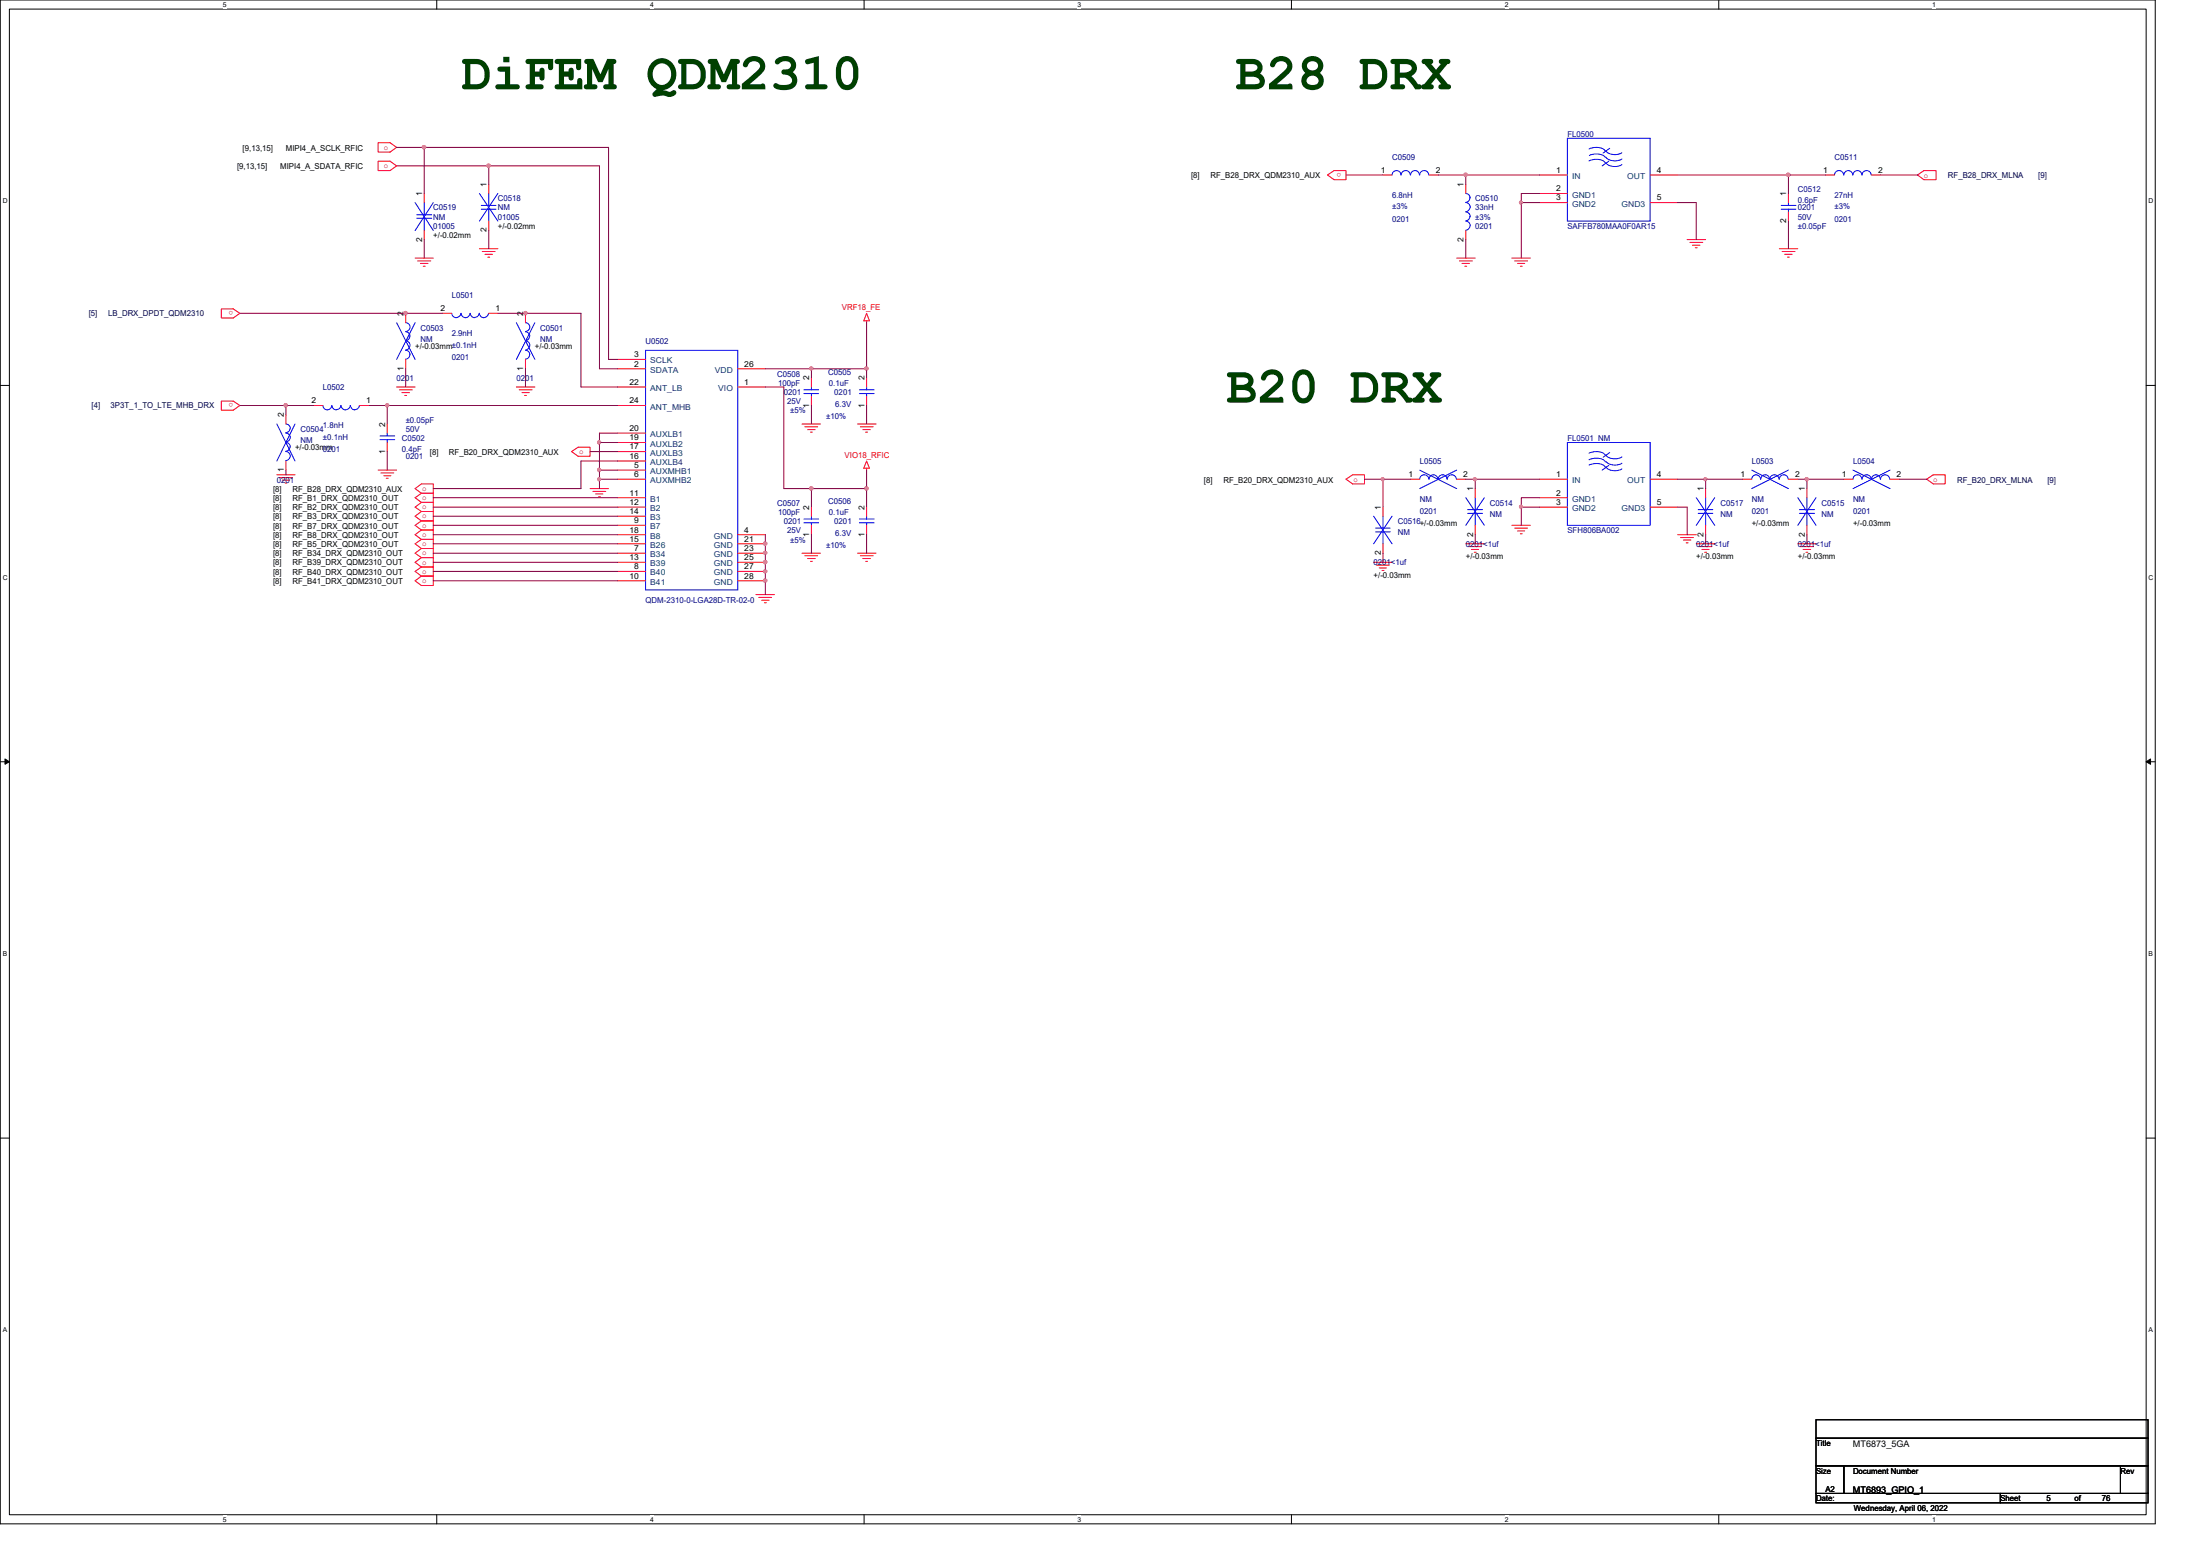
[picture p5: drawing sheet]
<svg xmlns="http://www.w3.org/2000/svg" width="297mm" height="210mm" viewBox="0 0 297 210" stroke-linecap="round" stroke-linejoin="round" font-family="sans-serif">
<path d="M0 0h291v205.7h-291zM1.3 1.2h288.5v203.3h-288.5z" fill="none" stroke="#000" stroke-width=".14"/>
<g fill="#fff">
<path d="M30.1 .1h.5v1h-.5z"/>
<path d="M30.1 204.6h.5v1h-.5z"/>
</g>
<path d="M59 0v1.2M59 204.5v1.2" fill="none" stroke="#000" stroke-width=".14"/>
<g fill="#fff">
<path d="M87.8 .1h.5v1h-.5z"/>
<path d="M87.8 204.6h.5v1h-.5z"/>
</g>
<path d="M116.7 0v1.2M116.7 204.5v1.2" fill="none" stroke="#000" stroke-width=".14"/>
<g fill="#fff">
<path d="M145.5 .1h.5v1h-.5z"/>
<path d="M145.5 204.6h.5v1h-.5z"/>
</g>
<path d="M174.4 0v1.2M174.4 204.5v1.2" fill="none" stroke="#000" stroke-width=".14"/>
<g fill="#fff">
<path d="M203.2 .1h.5v1h-.5z"/>
<path d="M203.2 204.6h.5v1h-.5z"/>
</g>
<path d="M232.1 0v1.2M232.1 204.5v1.2" fill="none" stroke="#000" stroke-width=".14"/>
<g fill="#fff">
<path d="M260.9 .1h.5v1h-.5z"/>
<path d="M260.9 204.6h.5v1h-.5z"/>
<path d="M.4 26.6h.6v1h-.6z"/>
<path d="M290.1 26.6h.6v1h-.6z"/>
<path d="M.4 77.4h.6v1h-.6z"/>
<path d="M290.1 77.4h.6v1h-.6z"/>
</g>
<path d="M0 52h1.3M289.8 52h1.2" fill="none" stroke="#000" stroke-width=".14"/>
<g fill="#fff">
<path d="M.4 128.2h.6v1h-.6z"/>
<path d="M290.1 128.2h.6v1h-.6z"/>
</g>
<path d="M0 102.8h1.3M.7 102.4l.6 .4-.6 .4zM289.8 102.8h1.2M289.8 102.8l.6-.4v.8z" fill="none" stroke="#000" stroke-width=".14"/>
<path d="M.7 102.4l.6 .4-.6 .4zM289.8 102.8l.6-.4v.8z" fill="#000"/>
<g fill="#fff">
<path d="M.4 179h.5v1h-.5z"/>
<path d="M290.1 179h.6v1h-.6z"/>
</g>
<path d="M0 153.6h1.3M289.8 153.6h1.2M245.2 191.6h44.8v2.5h-44.8zM245.2 194.1h44.8v3.8h-44.8zM245.2 197.9h3.8v3.7h-3.8zM249 197.9h37.3v3.7h-37.3zM286.3 197.9h3.7v3.7h-3.7zM245.2 201.6h24.9v1.3h-24.9zM270.1 201.6h19.9v1.3h-19.9z" fill="none" stroke="#000" stroke-width=".14"/>
<g fill="none" stroke="#f00" stroke-width=".14">
<path d="M51.1 19.3h1.6l.8 .6-.8 .6h-1.6zM51.1 21.8h1.6l.8 .6-.8 .6h-1.6zM56 34.8h2.5M56.4 35.2h1.8M56.8 35.6h1M57.1 35.9h.3M57.3 26.1v1.2M57.3 31.1v1.2M64.7 33.6h2.5M65.1 34h1.7M65.5 34.3h1M65.9 34.7h.2"/>
<path d="M66 24.9v1.2M66 29.8v1.3M179.2 23.6l.9-.6h1.6v1.3h-1.6zM186.7 23.6h1.3M193 23.6h1.2M196.7 34.8h2.5M197.1 35.2h1.7M197.4 35.6h1M197.8 35.9h.2M197.9 24.9v1.2M197.9 31.1v1.2M204.1 34.8h2.5"/>
<path d="M204.5 35.2h1.7M204.9 35.6h1M205.3 35.9h.2M207.9 23.6h3.7M207.9 27.3h3.7M207.9 26.1h3.7M222.8 23.6h3.7M222.8 27.3h3.7M227.8 32.3h2.5M228.2 32.7h1.7M228.5 33.1h1M228.9 33.4h.2"/>
<path d="M240.2 33.6h2.5M240.6 34h1.8M241 34.3h1M241.3 34.7h.3M241.5 26.1v1.2M241.5 28.6v1.2M246.5 23.6h1.2M252.7 23.6h1.2M258.9 23.6l.9-.6h1.6v1.3h-1.6zM29.9 41.7h1.6l.9 .6-.9 .6h-1.6zM29.9 54.1h1.6l.9 .6-.9 .7h-1.6zM38.6 56v1.2"/>
<path d="M42.3 54.7h1.3M48.6 54.7h1.2M52.3 57.2v1.3M52.3 59.7v1.3M53.5 52.2h2.5M53.9 52.6h1.8M54.3 53h1M54.6 53.4h.3M54.8 42.3v1.3M54.8 48.5v1.3M59.8 42.3h1.2M66 42.3h1.2"/>
<path d="M69.7 52.2h2.5M70.1 52.6h1.7M70.5 53h1M70.8 53.4h.3M70.9 42.3v1.3M70.9 48.5v1.3M83.4 49.8h3.8M83.4 48.5h3.8M83.4 58.5h3.8M83.4 52.2h3.8M83.4 59.7h3.8M83.4 54.7h3.8"/>
<path d="M99.6 52.2h3.7M99.6 49.8h3.7M108.3 57.2h2.5M108.7 57.6h1.7M109 58h1.1M109.4 58.3h.3M109.6 51v1.2M109.6 53.5v1.2M115.8 57.2h2.5M116.2 57.6h1.7M116.5 58h1M116.9 58.3h.2"/>
<path d="M117 43.3v.3M117 42.3l.4 1h-.8zM117 53.5v1.2M117 51v1.2M37.4 64.1h2.4M37.7 64.5h1.8M38.1 64.8h1M38.5 65.2h.2M38.6 62.2v1.3M51.1 63.5h2.4M51.4 63.8h1.8M51.8 64.2h1"/>
<path d="M52.2 64.6h.2M56 66l.9-.7h1.6v1.3h-1.6zM56 78.4l.9-.6h1.6v1.2h-1.6zM56.9 66.6h1.6v1.2h-1.6M56.9 67.8h1.6v1.2h-1.6M56.9 69h1.6v1.3h-1.6M56.9 70.3h1.6v1.2h-1.6M56.9 71.5h1.6v1.3h-1.6M56.9 72.8h1.6v1.2h-1.6M56.9 74h1.6v1.3h-1.6M56.9 75.3h1.6v1.2h-1.6M56.9 76.5h1.6v1.3h-1.6"/>
<path d="M56.9 66.6l-.9 .6 .9 .6M56.9 67.8l-.9 .7 .9 .5M56.9 69l-.9 .7 .9 .6M56.9 70.3l-.9 .6 .9 .6M56.9 71.5l-.9 .7 .9 .6M56.9 72.8l-.9 .6 .9 .6M56.9 74l-.9 .7 .9 .6M56.9 75.3l-.9 .6 .9 .6M56.9 76.5l-.9 .6 .9 .7M77.2 61l.9-.6h1.6v1.2h-1.6zM79.7 66h2.5M80 66.3h1.8"/>
<path d="M80.4 66.7h1M80.8 67.1h.3M83.4 63.5h3.8M83.4 70.9h3.8M83.4 74.7h3.8M83.4 75.9h3.8M83.4 77.1h3.8M83.4 78.4h3.8M83.4 69.7h3.8M83.4 64.7h3.8M83.4 67.2h3.8M83.4 68.5h3.8"/>
<path d="M83.4 62.2h3.8M83.4 72.2h3.8M83.4 73.4h3.8M83.4 61h3.8M99.6 72.2h3.7M99.6 73.4h3.7M99.6 74.7h3.7M99.6 75.9h3.7M99.6 77.1h3.7M99.6 78.4h3.7M108.3 74.7h2.5M108.7 75h1.7"/>
<path d="M109 75.4h1.1M109.4 75.8h.3M109.6 68.5v1.2M109.6 70.9v1.3M115.8 74.7h2.5M116.2 75h1.7M116.5 75.4h1M116.9 75.8h.2M117 63.2v.3M117 68.5v1.2M117 70.9v1.3M117 62.2l.4 1h-.8z"/>
<path d="M181.7 64.7l.9-.6h1.6v1.2h-1.6zM185.5 75.9h2.5M185.8 76.3h1.8M186.2 76.7h1M186.6 77h.3M186.7 68.5v1.2M186.7 73.4v1.3M190.5 64.7h1.2M196.7 64.7h1.2M197.9 73.4h2.5M198.3 73.8h1.7M198.7 74.2h.9"/>
<path d="M199 74.5h.3M199.2 66v1.2M199.2 70.9v1.3M204.1 70.9h2.5M204.5 71.3h1.7M204.9 71.7h1M205.3 72.1h.2M207.9 64.7h3.7M207.9 67.2h3.7M207.9 68.5h3.7M222.8 64.7h3.7M222.8 68.5h3.7"/>
<path d="M226.5 72.2h2.5M226.9 72.6h1.7M227.3 72.9h1M227.7 73.3h.2M229 73.4h2.5M229.4 73.8h1.7M229.8 74.2h1M230.2 74.5h.2M230.3 66v1.2M230.3 70.9v1.3M235.2 64.7h1.3M241.5 64.7h1.2"/>
<path d="M242.7 73.4h2.5M243.1 73.8h1.8M243.5 74.2h1M243.8 74.5h.3M244 66v1.2M244 70.9v1.3M249 64.7h1.2M255.2 64.7h1.2M260.1 64.7l.9-.6h1.6v1.2h-1.6zM102.1 80.3h2.5M102.4 80.6h1.8M102.8 81h1"/>
<path d="M103.2 81.4h.3"/>
</g>
<g fill="none" stroke="#00f" stroke-width=".14">
<path d="M211.6 18.7h11.2v11.1h-11.2zM56 27.3l2.5 3.8M56.3 29h2M56.3 29.5h2M57.3 27.3v1.7M57.3 29.5v1.6M58.5 27.3l-2.5 3.8M64.7 26.1l2.5 3.7M65 27.7h2M65 28.2h2M66 26.1v1.6M66 28.2v1.6"/>
<path d="M67.2 26.1l-2.5 3.7M189.1 23.6a.59 .59 0 0 0-.5-.6 .59 .59 0 0 0-.6 .6M190.4 23.6a.61 .61 0 0 0-.6-.6 .61 .61 0 0 0-.6 .6M191.6 23.6a.59 .59 0 0 0-.6-.6 .59 .59 0 0 0-.5 .6M192.9 23.6a.61 .61 0 0 0-.6-.6 .61 .61 0 0 0-.6 .6M197.9 27.3a.61 .61 0 0 1 .6 .7 .61 .61 0 0 1-.6 .6M197.9 29.8a.61 .61 0 0 1 .6 .7 .61 .61 0 0 1-.6 .6M197.9 26.1a.59 .59 0 0 1 .6 .6 .59 .59 0 0 1-.6 .6M197.9 28.6a.59 .59 0 0 1 .6 .6 .59 .59 0 0 1-.6 .6M214.5 20.1l.8-.2a1.58 1.58 0 0 1 1.4 .5M214.5 21.7l.8-.2a1.57 1.57 0 0 1 1.4 .5M214.6 21a1.96 1.96 0 0 1 2.1 .3"/>
<path d="M216.8 21.2a1.78 1.78 0 0 0 2.2 .3M216.8 22a1.78 1.78 0 0 0 2.2 .2M216.8 20.4a1.78 1.78 0 0 0 2.2 .2M217.2 21.8l-.9 .6M217.3 20l-.9 .7M240.5 27.7h2M240.5 28.2h2M241.5 27.3v.4M241.5 28.2v.4M248.9 23.6a.61 .61 0 0 0-.6-.6 .61 .61 0 0 0-.6 .6M250.1 23.6a.59 .59 0 0 0-.5-.6 .59 .59 0 0 0-.6 .6M251.4 23.6a.59 .59 0 0 0-.6-.6 .59 .59 0 0 0-.6 .6"/>
<path d="M252.6 23.6a.61 .61 0 0 0-.6-.6 .61 .61 0 0 0-.6 .6M37.4 57.2l2.4 5M38.6 59.7a.58 .58 0 0 1 .6 .5 .58 .58 0 0 1-.4 .7h-.2M38.6 58.5a.61 .61 0 0 1 .6 .6 .61 .61 0 0 1-.6 .6M38.6 57.2a.58 .58 0 0 1 .6 .5 .58 .58 0 0 1-.4 .7h-.2M39.8 57.2l-2.4 5M44.8 54.7a.59 .59 0 0 1-.6 .6 .59 .59 0 0 1-.6-.6M46 54.7a.62 .62 0 0 1-1 .4l-.2-.4M47.3 54.7a.61 .61 0 0 1-.6 .6 .61 .61 0 0 1-.6-.6M48.5 54.7a.62 .62 0 0 1-1 .4l-.2-.4M51.3 59.4h2M51.3 58.8h2"/>
<path d="M52.3 58.5v.3M52.3 59.4v.3M53.5 43.6l2.5 4.9M54.8 47.3a.59 .59 0 0 1 .6 .4 .59 .59 0 0 1-.3 .7l-.3 .1M54.8 46a.61 .61 0 0 1 .6 .6 .61 .61 0 0 1-.6 .6M54.8 44.8a.59 .59 0 0 1 .6 .6 .59 .59 0 0 1-.6 .6M54.8 43.6a.59 .59 0 0 1 .6 .6 .59 .59 0 0 1-.6 .5M56 43.6l-2.5 4.9M62.2 42.3a.61 .61 0 0 1-.6 .6 .61 .61 0 0 1-.6-.6M63.5 42.3a.59 .59 0 0 1-.6 .6 .59 .59 0 0 1-.6-.6M64.7 42.3a.62 .62 0 0 1-1 .4l-.2-.4M66 42.3a.61 .61 0 0 1-.7 .6 .61 .61 0 0 1-.6-.6"/>
<path d="M69.7 43.6l2.5 4.9M70.9 47.3a.59 .59 0 0 1 .6 .4 .59 .59 0 0 1-.3 .7l-.3 .1M70.9 46a.61 .61 0 0 1 .6 .6 .61 .61 0 0 1-.6 .6M70.9 44.8a.59 .59 0 0 1 .6 .4 .59 .59 0 0 1-.3 .7l-.3 .1M70.9 43.6a.59 .59 0 0 1 .6 .6 .59 .59 0 0 1-.6 .5M72.2 43.6l-2.5 4.9M87.2 47.3h12.4v32.3h-12.4zM108.5 53.1h2M108.5 52.6h2M109.6 52.2v.4M109.6 53.1v.4M116 53.1h2"/>
<path d="M116 52.6h2M117 52.2v.4M117 53.1v.4M211.6 59.7h11.2v11.2h-11.2zM38.6 61a.61 .61 0 0 1 .6 .6 .61 .61 0 0 1-.6 .6M108.5 70.6h2M108.5 70.1h2M109.6 69.7v.4M109.6 70.6v.3M116 70.6h2M116 70.1h2M117 69.7v.4"/>
<path d="M117 70.6v.3M185.5 69.7l2.5 3.7M185.7 71.3h2M185.7 71.8h2M186.7 69.7v1.6M186.7 71.8v1.6M188 69.7l-2.5 3.7M191.7 63.5l5 2.5M192.9 64.7a.61 .61 0 0 0-.6-.6 .61 .61 0 0 0-.6 .6M194.1 64.7a.59 .59 0 0 0-.6-.6 .59 .59 0 0 0-.5 .6M195.4 64.7a.59 .59 0 0 0-.6-.6 .59 .59 0 0 0-.6 .6M196.6 64.7a.61 .61 0 0 0-.6-.6 .61 .61 0 0 0-.6 .6"/>
<path d="M196.7 63.5l-5 2.5M197.9 67.2l2.5 3.7M198.2 68.8h2M198.2 69.3h2M199.2 67.2v1.6M199.2 69.3v1.6M200.4 67.2l-2.5 3.7M214.5 61.2l.8-.2a1.57 1.57 0 0 1 1.4 .5M214.5 62.8l.8-.2a1.57 1.57 0 0 1 1.4 .5M214.5 62.1l.8-.2a1.58 1.58 0 0 1 1.4 .5M216.8 63a1.78 1.78 0 0 0 2.2 .3M216.8 61.4a1.78 1.78 0 0 0 2.2 .3"/>
<path d="M216.9 62.3a1.78 1.78 0 0 0 2.1 .2M217.2 62.8l-.9 .7M217.3 61.1l-.8 .6M229 67.2l2.5 3.7M229.3 68.8h2M229.3 69.3h2M230.3 67.2v1.6M230.3 69.3v1.6M231.5 67.2l-2.5 3.7M236.5 63.5l5 2.5M237.7 64.7a.59 .59 0 0 0-.6-.6 .59 .59 0 0 0-.6 .6M238.9 64.7a.59 .59 0 0 0-.6-.6 .59 .59 0 0 0-.6 .6"/>
<path d="M240.2 64.7a.61 .61 0 0 0-.6-.6 .61 .61 0 0 0-.6 .6M241.4 64.7a.59 .59 0 0 0-.6-.6 .59 .59 0 0 0-.6 .6M241.5 63.5l-5 2.5M242.7 67.2l2.5 3.7M242.9 68.8h2.1M242.9 69.3h2.1M244 67.2v1.6M244 69.3v1.6M245.2 67.2l-2.5 3.7M250.2 63.5l5 2.5M251.4 64.7a.59 .59 0 0 0-.6-.6 .59 .59 0 0 0-.6 .6M252.6 64.7a.61 .61 0 0 0-.6-.6 .61 .61 0 0 0-.6 .6"/>
<path d="M253.9 64.7a.59 .59 0 0 0-.6-.6 .59 .59 0 0 0-.6 .6M255.1 64.7a.61 .61 0 0 0-.6-.6 .61 .61 0 0 0-.6 .6M255.2 63.5l-5 2.5"/>
</g>
<path d="M181.7 23.6h5M194.2 23.6h13.7" fill="none" stroke="#800040" stroke-width=".14"/>
<path d="M197.7 23.4h.3l.1 .2-.1 .2h-.1h-.2z" fill-rule="evenodd" fill="#f0f"/>
<path d="M197.7 23.4h.3l.1 .2-.1 .2h-.1h-.2z" fill="none" stroke="#f0f" stroke-width=".14"/>
<path d="M197.9 23.6v1.3M226.5 23.6h15" fill="none" stroke="#800040" stroke-width=".14"/>
<path d="M241.3 23.4h.3l.1 .2-.1 .2h-.2h-.1z" fill-rule="evenodd" fill="#f0f"/>
<path d="M241.3 23.4h.3l.1 .2-.1 .2h-.2h-.1z" fill="none" stroke="#f0f" stroke-width=".14"/>
<path d="M205.4 26.1v1.2M246.5 23.6h-5v2.5" fill="none" stroke="#800040" stroke-width=".14"/>
<path d="M205.2 27.2h.3l.1 .1-.1 .2-.1 .1-.2-.1z" fill-rule="evenodd" fill="#f0f"/>
<path d="M205.2 27.2h.3l.1 .1-.1 .2-.1 .1-.2-.1z" fill="none" stroke="#f0f" stroke-width=".14"/>
<path d="M53.5 19.9h3.8M82.2 19.9v28.6M53.5 22.4h12.5M80.9 22.4v27.4M197.9 32.3v2.5M205.4 26.1h2.5M207.9 27.3h-2.5v7.5M226.5 27.3h2.5v5M241.5 29.8v3.8M32.4 42.3h22.4" fill="none" stroke="#800040" stroke-width=".14"/>
<path d="M54.6 42.1h.3l.1 .1-.1 .2-.2 .1-.1-.1z" fill-rule="evenodd" fill="#f0f"/>
<path d="M54.6 42.1h.3l.1 .1-.1 .2-.2 .1-.1-.1z" fill="none" stroke="#f0f" stroke-width=".14"/>
<path d="M54.8 42.3h5M67.2 42.3h11.2" fill="none" stroke="#800040" stroke-width=".14"/>
<path d="M70.8 42.1h.3l.1 .1-.1 .2-.2 .1-.1-.1z" fill-rule="evenodd" fill="#f0f"/>
<path d="M70.8 42.1h.3l.1 .1-.1 .2-.2 .1-.1-.1z" fill="none" stroke="#f0f" stroke-width=".14"/>
<path d="M54.8 49.8v2.4M70.9 49.8v2.4M78.4 42.3v9.9M80.9 49.8h2.5M82.2 48.5h1.2M103.3 49.8h6.3v1.2M117 43.6v6.2h-7.4" fill="none" stroke="#800040" stroke-width=".14"/>
<path d="M109.4 49.6h.3l.1 .1-.1 .2-.2 .1-.1-.1z" fill-rule="evenodd" fill="#f0f"/>
<path d="M109.4 49.6h.3l.1 .1-.1 .2-.2 .1-.1-.1z" fill="none" stroke="#f0f" stroke-width=".14"/>
<path d="M116.8 49.6h.3l.1 .1-.1 .2-.1 .1-.2-.1z" fill-rule="evenodd" fill="#f0f"/>
<path d="M116.8 49.6h.3l.1 .1-.1 .2-.1 .1-.2-.1z" fill="none" stroke="#f0f" stroke-width=".14"/>
<path d="M32.4 54.7h6.2M78.4 52.2h5M103.3 52.2h2.5v13.8M117 49.8v1.2" fill="none" stroke="#800040" stroke-width=".14"/>
<path d="M38.4 54.5h.3l.1 .2-.1 .2h-.1h-.2z" fill-rule="evenodd" fill="#f0f"/>
<path d="M38.4 54.5h.3l.1 .2-.1 .2h-.1h-.2z" fill="none" stroke="#f0f" stroke-width=".14"/>
<path d="M42.3 54.7h-3.7v1.3M49.8 54.7h33.6M52.3 54.7v2.5" fill="none" stroke="#800040" stroke-width=".14"/>
<path d="M52.1 54.5h.3l.1 .2-.1 .2h-.1h-.2z" fill-rule="evenodd" fill="#f0f"/>
<path d="M52.1 54.5h.3l.1 .2-.1 .2h-.1h-.2z" fill="none" stroke="#f0f" stroke-width=".14"/>
<path d="M83.4 58.5h-2.5v1.2M109.6 54.7v2.5M117 54.7v2.5" fill="none" stroke="#800040" stroke-width=".14"/>
<path d="M80.7 59.5h.3l.1 .2-.1 .2h-.1h-.2z" fill-rule="evenodd" fill="#f0f"/>
<path d="M80.7 59.5h.3l.1 .2-.1 .2h-.1h-.2z" fill="none" stroke="#f0f" stroke-width=".14"/>
<path d="M83.4 59.7h-2.5v3.8h2.5M38.6 63.5v.6M52.3 61v2.5M79.7 61h3.7M83.4 62.2h-5v3.8" fill="none" stroke="#800040" stroke-width=".14"/>
<path d="M80.7 63.3h.3l.1 .1-.1 .2-.1 .1-.2-.1z" fill-rule="evenodd" fill="#f0f"/>
<path d="M80.7 63.3h.3l.1 .1-.1 .2-.1 .1-.2-.1z" fill="none" stroke="#f0f" stroke-width=".14"/>
<path d="M80.9 63.5v2.5M117 63.5v2.5" fill="none" stroke="#800040" stroke-width=".14"/>
<path d="M80.7 64.5h.3l.1 .2-.1 .1-.1 .1-.2-.1z" fill-rule="evenodd" fill="#f0f"/>
<path d="M80.7 64.5h.3l.1 .2-.1 .1-.1 .1-.2-.1z" fill="none" stroke="#f0f" stroke-width=".14"/>
<path d="M80.9 64.7h2.5M184.2 64.7h6.3M186.7 64.7v3.8" fill="none" stroke="#800040" stroke-width=".14"/>
<path d="M186.5 64.5h.3l.1 .2-.1 .1-.1 .1-.2-.1z" fill-rule="evenodd" fill="#f0f"/>
<path d="M186.5 64.5h.3l.1 .2-.1 .1-.1 .1-.2-.1z" fill="none" stroke="#f0f" stroke-width=".14"/>
<path d="M197.9 64.7h10M199.2 64.7v1.3" fill="none" stroke="#800040" stroke-width=".14"/>
<path d="M199 64.5h.3v.2v.1l-.2 .1-.1-.1z" fill-rule="evenodd" fill="#f0f"/>
<path d="M199 64.5h.3v.2v.1l-.2 .1-.1-.1z" fill="none" stroke="#f0f" stroke-width=".14"/>
<path d="M226.5 64.7h3.8M242.7 64.7h6.3M244 64.7v1.3" fill="none" stroke="#800040" stroke-width=".14"/>
<path d="M243.8 64.5h.3l.1 .2-.1 .1-.2 .1-.1-.1z" fill-rule="evenodd" fill="#f0f"/>
<path d="M243.8 64.5h.3l.1 .2-.1 .1-.2 .1-.1-.1z" fill="none" stroke="#f0f" stroke-width=".14"/>
<path d="M58.5 66h19.9M105.8 66h11.2M256.4 64.7h3.7" fill="none" stroke="#800040" stroke-width=".14"/>
<path d="M109.4 65.8h.3l.1 .1-.1 .2-.2 .1-.1-.1z" fill-rule="evenodd" fill="#f0f"/>
<path d="M109.4 65.8h.3l.1 .1-.1 .2-.2 .1-.1-.1z" fill="none" stroke="#f0f" stroke-width=".14"/>
<path d="M116.8 65.8h.3l.1 .1-.1 .2-.1 .1-.2-.1z" fill-rule="evenodd" fill="#f0f"/>
<path d="M116.8 65.8h.3l.1 .1-.1 .2-.1 .1-.2-.1z" fill="none" stroke="#f0f" stroke-width=".14"/>
<path d="M58.5 67.2h24.9M58.5 68.5h24.9M109.6 66v2.5M117 66v2.5M207.9 67.2h-2.5v1.3M207.9 68.5h-2.5v2.4" fill="none" stroke="#800040" stroke-width=".14"/>
<path d="M205.2 68.3h.3l.1 .1-.1 .1-.1 .1-.2-.1z" fill-rule="evenodd" fill="#f0f"/>
<path d="M205.2 68.3h.3l.1 .1-.1 .1-.1 .1-.2-.1z" fill="none" stroke="#f0f" stroke-width=".14"/>
<path d="M58.5 69.7h24.9M58.5 70.9h24.9M58.5 72.2h24.9M58.5 73.4h24.9M103.3 72.2v2.5M109.6 72.2v2.5M117 72.2v2.5M199.2 72.2v1.2M226.5 68.5h1.3v3.7M244 72.2v1.2" fill="none" stroke="#800040" stroke-width=".14"/>
<path d="M103.1 74.5h.4v.1v.2h-.2h-.2z" fill-rule="evenodd" fill="#f0f"/>
<path d="M103.1 74.5h.4v.1v.2h-.2h-.2z" fill="none" stroke="#f0f" stroke-width=".14"/>
<path d="M103.1 73.2h.4v.2v.1l-.2 .1-.2-.1z" fill-rule="evenodd" fill="#f0f"/>
<path d="M103.1 73.2h.4v.2v.1l-.2 .1-.2-.1z" fill="none" stroke="#f0f" stroke-width=".14"/>
<path d="M58.5 74.7h24.9M58.5 75.9h24.9M103.3 74.7v2.4M186.7 74.7v1.2" fill="none" stroke="#800040" stroke-width=".14"/>
<path d="M103.1 75.7h.4v.2v.1l-.2 .1-.2-.1z" fill-rule="evenodd" fill="#f0f"/>
<path d="M103.1 75.7h.4v.2v.1l-.2 .1-.2-.1z" fill="none" stroke="#f0f" stroke-width=".14"/>
<path d="M58.5 77.1h24.9M103.3 77.1v1.3" fill="none" stroke="#800040" stroke-width=".14"/>
<path d="M103.1 78.2h.4v.2v.1l-.2 .1-.2-.1z" fill-rule="evenodd" fill="#f0f"/>
<path d="M103.1 78.2h.4v.2v.1l-.2 .1-.2-.1z" fill="none" stroke="#f0f" stroke-width=".14"/>
<path d="M103.1 77h.4v.1v.2h-.2h-.2z" fill-rule="evenodd" fill="#f0f"/>
<path d="M103.1 77h.4v.1v.2h-.2h-.2z" fill="none" stroke="#f0f" stroke-width=".14"/>
<path d="M58.5 78.4h24.9M103.3 78.4v1.9M230.3 64.7v1.3" fill="none" stroke="#800040" stroke-width=".14"/>
<path d="M230.1 64.5h.3l.1 .2-.1 .1-.1 .1-.2-.1z" fill-rule="evenodd" fill="#f0f"/>
<path d="M230.1 64.5h.3l.1 .2-.1 .1-.1 .1-.2-.1z" fill="none" stroke="#f0f" stroke-width=".14"/>
<path d="M57.3 19.9v6.2M57.3 32.3v2.5M66 31.1v2.5M80.9 22.4h-14.9v2.5M230.3 64.7h4.9M230.3 72.2v1.2" fill="none" stroke="#800040" stroke-width=".14"/>
<path d="M65.8 22.2h.3l.1 .2-.1 .1-.1 .1-.2-.1z" fill-rule="evenodd" fill="#f0f"/>
<path d="M65.8 22.2h.3l.1 .2-.1 .1-.1 .1-.2-.1z" fill="none" stroke="#f0f" stroke-width=".14"/>
<path d="M57.3 19.9h24.9" fill="none" stroke="#800040" stroke-width=".14"/>
<path d="M57.1 19.7h.3l.1 .2-.1 .1-.2 .1-.1-.1z" fill-rule="evenodd" fill="#f0f"/>
<path d="M57.1 19.7h.3l.1 .2-.1 .1-.2 .1-.1-.1z" fill="none" stroke="#f0f" stroke-width=".14"/>
<path d="M253.9 23.6h5" fill="none" stroke="#800040" stroke-width=".14"/>
<path d="M197.7 23.4h.3l.1 .2-.1 .2h-.1h-.2z" fill-rule="evenodd" fill="#f0f"/>
<path d="M197.7 23.4h.3l.1 .2-.1 .2h-.1h-.2z" fill="none" stroke="#f0f" stroke-width=".14"/>
<path d="M241.3 23.4h.3l.1 .2-.1 .2h-.2h-.1z" fill-rule="evenodd" fill="#f0f"/>
<path d="M241.3 23.4h.3l.1 .2-.1 .2h-.2h-.1z" fill="none" stroke="#f0f" stroke-width=".14"/>
<path d="M205.2 27.2h.3l.1 .1-.1 .2-.1 .1-.2-.1z" fill-rule="evenodd" fill="#f0f"/>
<path d="M205.2 27.2h.3l.1 .1-.1 .2-.1 .1-.2-.1z" fill="none" stroke="#f0f" stroke-width=".14"/>
<path d="M54.6 42.1h.3l.1 .1-.1 .2-.2 .1-.1-.1z" fill-rule="evenodd" fill="#f0f"/>
<path d="M54.6 42.1h.3l.1 .1-.1 .2-.2 .1-.1-.1z" fill="none" stroke="#f0f" stroke-width=".14"/>
<path d="M70.8 42.1h.3l.1 .1-.1 .2-.2 .1-.1-.1z" fill-rule="evenodd" fill="#f0f"/>
<path d="M70.8 42.1h.3l.1 .1-.1 .2-.2 .1-.1-.1z" fill="none" stroke="#f0f" stroke-width=".14"/>
<path d="M109.4 49.6h.3l.1 .1-.1 .2-.2 .1-.1-.1z" fill-rule="evenodd" fill="#f0f"/>
<path d="M109.4 49.6h.3l.1 .1-.1 .2-.2 .1-.1-.1z" fill="none" stroke="#f0f" stroke-width=".14"/>
<path d="M116.8 49.6h.3l.1 .1-.1 .2-.1 .1-.2-.1z" fill-rule="evenodd" fill="#f0f"/>
<path d="M116.8 49.6h.3l.1 .1-.1 .2-.1 .1-.2-.1z" fill="none" stroke="#f0f" stroke-width=".14"/>
<path d="M38.4 54.5h.3l.1 .2-.1 .2h-.1h-.2z" fill-rule="evenodd" fill="#f0f"/>
<path d="M38.4 54.5h.3l.1 .2-.1 .2h-.1h-.2z" fill="none" stroke="#f0f" stroke-width=".14"/>
<path d="M52.1 54.5h.3l.1 .2-.1 .2h-.1h-.2z" fill-rule="evenodd" fill="#f0f"/>
<path d="M52.1 54.5h.3l.1 .2-.1 .2h-.1h-.2z" fill="none" stroke="#f0f" stroke-width=".14"/>
<path d="M80.7 59.5h.3l.1 .2-.1 .2h-.1h-.2z" fill-rule="evenodd" fill="#f0f"/>
<path d="M80.7 59.5h.3l.1 .2-.1 .2h-.1h-.2z" fill="none" stroke="#f0f" stroke-width=".14"/>
<path d="M80.7 63.3h.3l.1 .1-.1 .2-.1 .1-.2-.1z" fill-rule="evenodd" fill="#f0f"/>
<path d="M80.7 63.3h.3l.1 .1-.1 .2-.1 .1-.2-.1z" fill="none" stroke="#f0f" stroke-width=".14"/>
<path d="M80.7 64.5h.3l.1 .2-.1 .1-.1 .1-.2-.1z" fill-rule="evenodd" fill="#f0f"/>
<path d="M80.7 64.5h.3l.1 .2-.1 .1-.1 .1-.2-.1z" fill="none" stroke="#f0f" stroke-width=".14"/>
<path d="M186.5 64.5h.3l.1 .2-.1 .1-.1 .1-.2-.1z" fill-rule="evenodd" fill="#f0f"/>
<path d="M186.5 64.5h.3l.1 .2-.1 .1-.1 .1-.2-.1z" fill="none" stroke="#f0f" stroke-width=".14"/>
<path d="M199 64.5h.3v.2v.1l-.2 .1-.1-.1z" fill-rule="evenodd" fill="#f0f"/>
<path d="M199 64.5h.3v.2v.1l-.2 .1-.1-.1z" fill="none" stroke="#f0f" stroke-width=".14"/>
<path d="M243.8 64.5h.3l.1 .2-.1 .1-.2 .1-.1-.1z" fill-rule="evenodd" fill="#f0f"/>
<path d="M243.8 64.5h.3l.1 .2-.1 .1-.2 .1-.1-.1z" fill="none" stroke="#f0f" stroke-width=".14"/>
<path d="M109.4 65.8h.3l.1 .1-.1 .2-.2 .1-.1-.1z" fill-rule="evenodd" fill="#f0f"/>
<path d="M109.4 65.8h.3l.1 .1-.1 .2-.2 .1-.1-.1z" fill="none" stroke="#f0f" stroke-width=".14"/>
<path d="M116.8 65.8h.3l.1 .1-.1 .2-.1 .1-.2-.1z" fill-rule="evenodd" fill="#f0f"/>
<path d="M116.8 65.8h.3l.1 .1-.1 .2-.1 .1-.2-.1z" fill="none" stroke="#f0f" stroke-width=".14"/>
<path d="M205.2 68.3h.3l.1 .1-.1 .1-.1 .1-.2-.1z" fill-rule="evenodd" fill="#f0f"/>
<path d="M205.2 68.3h.3l.1 .1-.1 .1-.1 .1-.2-.1z" fill="none" stroke="#f0f" stroke-width=".14"/>
<path d="M103.1 74.5h.4v.1v.2h-.2h-.2z" fill-rule="evenodd" fill="#f0f"/>
<path d="M103.1 74.5h.4v.1v.2h-.2h-.2z" fill="none" stroke="#f0f" stroke-width=".14"/>
<path d="M103.1 73.2h.4v.2v.1l-.2 .1-.2-.1z" fill-rule="evenodd" fill="#f0f"/>
<path d="M103.1 73.2h.4v.2v.1l-.2 .1-.2-.1z" fill="none" stroke="#f0f" stroke-width=".14"/>
<path d="M103.1 75.7h.4v.2v.1l-.2 .1-.2-.1z" fill-rule="evenodd" fill="#f0f"/>
<path d="M103.1 75.7h.4v.2v.1l-.2 .1-.2-.1z" fill="none" stroke="#f0f" stroke-width=".14"/>
<path d="M103.1 78.2h.4v.2v.1l-.2 .1-.2-.1z" fill-rule="evenodd" fill="#f0f"/>
<path d="M103.1 78.2h.4v.2v.1l-.2 .1-.2-.1z" fill="none" stroke="#f0f" stroke-width=".14"/>
<path d="M103.1 77h.4v.1v.2h-.2h-.2z" fill-rule="evenodd" fill="#f0f"/>
<path d="M103.1 77h.4v.1v.2h-.2h-.2z" fill="none" stroke="#f0f" stroke-width=".14"/>
<path d="M230.1 64.5h.3l.1 .2-.1 .1-.1 .1-.2-.1z" fill-rule="evenodd" fill="#f0f"/>
<path d="M230.1 64.5h.3l.1 .2-.1 .1-.1 .1-.2-.1z" fill="none" stroke="#f0f" stroke-width=".14"/>
<path d="M65.8 22.2h.3l.1 .2-.1 .1-.1 .1-.2-.1z" fill-rule="evenodd" fill="#f0f"/>
<path d="M65.8 22.2h.3l.1 .2-.1 .1-.1 .1-.2-.1z" fill="none" stroke="#f0f" stroke-width=".14"/>
<path d="M57.1 19.7h.3l.1 .2-.1 .1-.2 .1-.1-.1z" fill-rule="evenodd" fill="#f0f"/>
<path d="M57.1 19.7h.3l.1 .2-.1 .1-.2 .1-.1-.1z" fill="none" stroke="#f0f" stroke-width=".14"/>
<g font-size="6.9" fill="#004000">
<text x="62.3" y="12.1">DiFEM QDM2310</text>
<text x="166.8" y="12.1">B28 DRX</text>
<text x="165.6" y="54.4">B20 DRX</text>
</g>
<g font-size="1.2">
<text x="250.2" y="195.3">MT6873_5GA</text>
<text x="250.2" y="201.5">MT6893_GPIO_1</text>
</g>
<g font-size="1.1">
<text x="32" y="22.8">[9,13,15]</text>
<text x="32.8" y="20.3">[9,13,15]</text>
<text x="37.8" y="22.8">MIPI4_A_SDATA_RFIC</text>
<text x="38.6" y="20.3">MIPI4_A_SCLK_RFIC</text>
<text x="160.8" y="24">[8]</text>
<text x="163.4" y="24">RF_B28_DRX_QDM2310_AUX</text>
<text x="186.4" y="23.3">1</text>
<text x="193.8" y="23.3">2</text>
<text x="210.1" y="23.3">1</text>
<text x="223.7" y="23.3">4</text>
<text x="246.2" y="23.3">1</text>
<text x="253.6" y="23.3">2</text>
<text x="57" y="26.5" transform="rotate(-90 57 26.5)">1</text>
<text x="65.7" y="25.2" transform="rotate(-90 65.7 25.2)">1</text>
<text x="197.6" y="25.2" transform="rotate(-90 197.6 25.2)">1</text>
<text x="210.1" y="27.1">3</text>
<text x="210.1" y="25.8">2</text>
<text x="223.7" y="27.1">5</text>
<text x="241.2" y="26.5" transform="rotate(-90 241.2 26.5)">1</text>
<text x="57" y="32.6" transform="rotate(-90 57 32.6)">2</text>
<text x="58.5" y="32.2">+/-0.02mm</text>
<text x="65.7" y="31.4" transform="rotate(-90 65.7 31.4)">2</text>
<text x="67.2" y="30.9">+/-0.02mm</text>
<text x="197.6" y="32.6" transform="rotate(-90 197.6 32.6)">2</text>
<text x="241.2" y="30.1" transform="rotate(-90 241.2 30.1)">2</text>
<text x="59.5" y="42">2</text>
<text x="66.9" y="42">1</text>
<text x="54.5" y="42.7" transform="rotate(-90 54.5 42.7)">2</text>
<text x="56" y="47.1">+/-0.03mm±0.1nH</text>
<text x="70.7" y="42.7" transform="rotate(-90 70.7 42.7)">2</text>
<text x="72.2" y="47.1">+/-0.03mm</text>
<text x="54.5" y="50" transform="rotate(-90 54.5 50)">1</text>
<text x="70.7" y="50" transform="rotate(-90 70.7 50)">1</text>
<text x="85" y="51.9">22</text>
<text x="85.6" y="49.5">2</text>
<text x="85.6" y="48.2">3</text>
<text x="100.5" y="51.9">1</text>
<text x="100.5" y="49.5">26</text>
<text x="109.3" y="51.4" transform="rotate(-90 109.3 51.4)">2</text>
<text x="116.7" y="51.4" transform="rotate(-90 116.7 51.4)">2</text>
<text x="38.3" y="56.3" transform="rotate(-90 38.3 56.3)">2</text>
<text x="42.1" y="54.4">2</text>
<text x="49.4" y="54.4">1</text>
<text x="52" y="57.6" transform="rotate(-90 52 57.6)">2</text>
<text x="85" y="58.2">20</text>
<text x="85" y="59.4">19</text>
<text x="85" y="54.4">24</text>
<text x="109.3" y="55" transform="rotate(-90 109.3 55)">1</text>
<text x="116.7" y="55" transform="rotate(-90 116.7 55)">1</text>
<text x="38.3" y="63.8" transform="rotate(-90 38.3 63.8)">1</text>
<text x="39.8" y="60.8">+/-0.03mm</text>
<text x="52" y="61.3" transform="rotate(-90 52 61.3)">1</text>
<text x="58" y="61.4">[8]</text>
<text x="60.6" y="61.4">RF_B20_DRX_QDM2310_AUX</text>
<text x="85" y="61.9">16</text>
<text x="85" y="60.7">17</text>
<text x="85.6" y="63.2">5</text>
<text x="85.6" y="64.4">6</text>
<text x="162.6" y="65.2">[8]</text>
<text x="165.2" y="65.2">RF_B20_DRX_QDM2310_AUX</text>
<text x="190.2" y="64.4">1</text>
<text x="197.6" y="64.4">2</text>
<text x="210.1" y="64.4">1</text>
<text x="223.7" y="64.4">4</text>
<text x="235" y="64.4">1</text>
<text x="242.4" y="64.4">2</text>
<text x="248.7" y="64.4">1</text>
<text x="256.1" y="64.4">2</text>
<text x="36.9" y="66.4">[8]</text>
<text x="36.9" y="67.6">[8]</text>
<text x="36.9" y="68.9">[8]</text>
<text x="36.9" y="70.1">[8]</text>
<text x="36.9" y="71.4">[8]</text>
<text x="39.5" y="66.4">RF_B28_DRX_QDM2310_AUX</text>
<text x="39.5" y="67.6">RF_B1_DRX_QDM2310_OUT</text>
<text x="39.5" y="68.9">RF_B2_DRX_QDM2310_OUT</text>
<text x="39.5" y="70.1">RF_B3_DRX_QDM2310_OUT</text>
<text x="39.5" y="71.4">RF_B7_DRX_QDM2310_OUT</text>
<text x="85" y="69.4">14</text>
<text x="85" y="66.9">11</text>
<text x="85" y="68.2">12</text>
<text x="85" y="71.9">18</text>
<text x="85.6" y="70.6">9</text>
<text x="100.5" y="71.9">4</text>
<text x="109.3" y="68.8" transform="rotate(-90 109.3 68.8)">2</text>
<text x="116.7" y="68.8" transform="rotate(-90 116.7 68.8)">2</text>
<text x="186.4" y="68.8" transform="rotate(-90 186.4 68.8)">1</text>
<text x="198.9" y="66.3" transform="rotate(-90 198.9 66.3)">1</text>
<text x="210.1" y="68.2">3</text>
<text x="210.1" y="66.9">2</text>
<text x="223.7" y="68.2">5</text>
<text x="230" y="66.3" transform="rotate(-90 230 66.3)">1</text>
<text x="236.5" y="71">+/-0.03mm</text>
<text x="243.7" y="66.3" transform="rotate(-90 243.7 66.3)">1</text>
<text x="250.2" y="71">+/-0.03mm</text>
<text x="36.9" y="72.6">[8]</text>
<text x="36.9" y="73.9">[8]</text>
<text x="36.9" y="75.1">[8]</text>
<text x="36.9" y="76.3">[8]</text>
<text x="36.9" y="77.6">[8]</text>
<text x="39.5" y="72.6">RF_B8_DRX_QDM2310_OUT</text>
<text x="39.5" y="73.9">RF_B5_DRX_QDM2310_OUT</text>
<text x="39.5" y="75.1">RF_B34_DRX_QDM2310_OUT</text>
<text x="39.5" y="76.3">RF_B39_DRX_QDM2310_OUT</text>
<text x="39.5" y="77.6">RF_B40_DRX_QDM2310_OUT</text>
<text x="85" y="75.6">13</text>
<text x="85" y="73.1">15</text>
<text x="85.6" y="76.8">8</text>
<text x="85.6" y="74.4">7</text>
<text x="100.5" y="73.1">21</text>
<text x="100.5" y="74.4">23</text>
<text x="100.5" y="75.6">25</text>
<text x="100.5" y="76.8">27</text>
<text x="109.3" y="72.4" transform="rotate(-90 109.3 72.4)">1</text>
<text x="116.7" y="72.4" transform="rotate(-90 116.7 72.4)">1</text>
<text x="185.5" y="78">+/-0.03mm</text>
<text x="186.4" y="74.9" transform="rotate(-90 186.4 74.9)">2</text>
<text x="197.9" y="75.5">+/-0.03mm</text>
<text x="198.9" y="72.4" transform="rotate(-90 198.9 72.4)">2</text>
<text x="229" y="75.5">+/-0.03mm</text>
<text x="230" y="72.4" transform="rotate(-90 230 72.4)">2</text>
<text x="242.7" y="75.5">+/-0.03mm</text>
<text x="243.7" y="72.4" transform="rotate(-90 243.7 72.4)">2</text>
<text x="36.9" y="78.8">[8]</text>
<text x="39.5" y="78.8">RF_B41_DRX_QDM2310_OUT</text>
<text x="85" y="78.1">10</text>
<text x="100.5" y="78.1">28</text>
<text x="245.2" y="195.2">Title</text>
<text x="245.2" y="198.9">Size</text>
<text x="245.2" y="202.7">Date:</text>
<text x="246.5" y="201.4">A2</text>
<text x="250.2" y="198.9">Document Number</text>
<text x="250.3" y="203.9">Wednesday, April 06, 2022</text>
<text x="270.1" y="202.7">Sheet</text>
<text x="276.3" y="202.7">5</text>
<text x="280.1" y="202.7">of</text>
<text x="283.8" y="202.7">76</text>
<text x="286.3" y="198.9">Rev</text>
</g>
<g font-size="1.1" fill="#f00">
<text x="51.8" y="20.2">o</text>
<text x="51.8" y="22.7">o</text>
<text x="181.1" y="23.3" transform="rotate(180 181.1 23.3)">o</text>
<text x="259.8" y="24">o</text>
<text x="31.5" y="42" transform="rotate(180 31.5 42)">o</text>
<text x="113.7" y="41.9">VRF18_FE</text>
<text x="31.5" y="54.4" transform="rotate(180 31.5 54.4)">o</text>
<text x="78.2" y="61.3">o</text>
<text x="114" y="61.8">VIO18_RFIC</text>
<text x="182.8" y="65">o</text>
<text x="261" y="65">o</text>
<text x="57" y="66.3">o</text>
<text x="57" y="67.5">o</text>
<text x="57" y="68.7">o</text>
<text x="57" y="70">o</text>
<text x="57" y="71.2">o</text>
<text x="57" y="72.5">o</text>
<text x="57" y="73.7">o</text>
<text x="57" y="75">o</text>
<text x="57" y="76.2">o</text>
<text x="57" y="77.5">o</text>
<text x="57" y="78.7">o</text>
</g>
<g font-size="1.1" fill="#000080">
<text x="188" y="21.6">C0509</text>
<text x="211.6" y="18.5">FL0500</text>
<text x="247.7" y="21.6">C0511</text>
<text x="58.5" y="28.4">C0519</text>
<text x="58.5" y="29.7">NM</text>
<text x="67.2" y="27.2">C0518</text>
<text x="67.2" y="28.4">NM</text>
<text x="67.2" y="29.7">01005</text>
<text x="188" y="26.7">6.8nH</text>
<text x="188" y="28.3">±3%</text>
<text x="188" y="29.9">0201</text>
<text x="199.2" y="27.2">C0510</text>
<text x="199.2" y="28.4">33nH</text>
<text x="199.2" y="29.7">±3%</text>
<text x="242.7" y="26">C0512</text>
<text x="242.7" y="27.4">0.6pF</text>
<text x="242.7" y="28.4">0201</text>
<text x="242.7" y="29.7">50V</text>
<text x="247.7" y="26.7">27nH</text>
<text x="247.7" y="28.3">±3%</text>
<text x="247.7" y="29.9">0201</text>
<text x="58.5" y="30.9">01005</text>
<text x="199.2" y="30.9">0201</text>
<text x="211.6" y="30.9">SAFFB780MAA0F0AR15</text>
<text x="242.7" y="30.9">±0.05pF</text>
<text x="61" y="40.3">L0501</text>
<text x="56.8" y="44.6">C0503</text>
<text x="56.8" y="46.1">NM</text>
<text x="61" y="45.3">2.9nH</text>
<text x="72.9" y="44.6">C0501</text>
<text x="72.9" y="46.1">NM</text>
<text x="87.2" y="46.5">U0502</text>
<text x="43.6" y="52.7">L0502</text>
<text x="53.5" y="51.4">0201</text>
<text x="61" y="48.6">0201</text>
<text x="69.7" y="51.4">0201</text>
<text x="104.9" y="50.8">C0508</text>
<text x="105.1" y="52.1">100pF</text>
<text x="105.8" y="53.3">0201</text>
<text x="111.8" y="50.6">C0505</text>
<text x="111.9" y="52.1">0.1uF</text>
<text x="112.6" y="53.3">0201</text>
<text x="40.6" y="58.3">C0504</text>
<text x="40.6" y="59.8">NM</text>
<text x="43.6" y="57.8">1.8nH</text>
<text x="43.6" y="59.4">±0.1nH</text>
<text x="54.3" y="59.5">C0502</text>
<text x="54.8" y="58.3">50V</text>
<text x="54.8" y="57.1">±0.05pF</text>
<text x="106.3" y="54.6">25V</text>
<text x="106.7" y="55.8">±5%</text>
<text x="111.5" y="56.6">±10%</text>
<text x="112.8" y="54.9">6.3V</text>
<text x="211.6" y="59.5">FL0501_NM</text>
<text x="37.4" y="65.2">0201</text>
<text x="43.6" y="61">0201</text>
<text x="54.3" y="61">0.4pF</text>
<text x="54.8" y="62">0201</text>
<text x="191.7" y="62.7">L0505</text>
<text x="236.5" y="62.7">L0503</text>
<text x="250.2" y="62.7">L0504</text>
<text x="104.9" y="68.2">C0507</text>
<text x="105.1" y="69.5">100pF</text>
<text x="105.8" y="70.7">0201</text>
<text x="106.3" y="72">25V</text>
<text x="111.8" y="68">C0506</text>
<text x="111.9" y="69.5">0.1uF</text>
<text x="112.6" y="70.7">0201</text>
<text x="188.7" y="70.7">C0516+/-0.03mm</text>
<text x="191.7" y="67.7">NM</text>
<text x="191.7" y="69.4">0201</text>
<text x="201.2" y="68.2">C0514</text>
<text x="201.2" y="69.7">NM</text>
<text x="211.6" y="72">SFH806BA002</text>
<text x="232.3" y="68.2">C0517</text>
<text x="232.3" y="69.7">NM</text>
<text x="236.5" y="67.7">NM</text>
<text x="236.5" y="69.4">0201</text>
<text x="246" y="68.2">C0515</text>
<text x="246" y="69.7">NM</text>
<text x="250.2" y="67.7">NM</text>
<text x="250.2" y="69.4">0201</text>
<text x="106.7" y="73.2">±5%</text>
<text x="111.5" y="74">±10%</text>
<text x="112.8" y="72.3">6.3V</text>
<text x="185.5" y="76.3">0201&lt;1uf</text>
<text x="188.7" y="72.2">NM</text>
<text x="197.9" y="73.9">0201&lt;1uf</text>
<text x="229" y="73.9">0201&lt;1uf</text>
<text x="242.7" y="73.9">0201&lt;1uf</text>
<text x="87.2" y="81.4">QDM-2310-0-LGA28D-TR-02-0</text>
</g>
<g font-size="1.1" fill="#004080">
<text x="212.3" y="24.2">IN</text>
<text x="212.3" y="27.9">GND2</text>
<text x="212.3" y="26.7">GND1</text>
<text x="218.9" y="27.9">GND3</text>
<text x="219.7" y="24.2">OUT</text>
<text x="87.8" y="50.3">SDATA</text>
<text x="87.8" y="49.1">SCLK</text>
<text x="87.8" y="52.8">ANT_LB</text>
<text x="96.5" y="50.3">VDD</text>
<text x="97" y="52.8">VIO</text>
<text x="87.8" y="59">AUXLB1</text>
<text x="87.8" y="55.3">ANT_MHB</text>
<text x="87.8" y="64">AUXMHB1</text>
<text x="87.8" y="65.2">AUXMHB2</text>
<text x="87.8" y="62.8">AUXLB4</text>
<text x="87.8" y="61.5">AUXLB3</text>
<text x="87.8" y="60.3">AUXLB2</text>
<text x="212.3" y="65.2">IN</text>
<text x="219.7" y="65.2">OUT</text>
<text x="87.8" y="71.5">B7</text>
<text x="87.8" y="70.2">B3</text>
<text x="87.8" y="67.7">B1</text>
<text x="87.8" y="69">B2</text>
<text x="212.3" y="69">GND2</text>
<text x="212.3" y="67.7">GND1</text>
<text x="218.9" y="69">GND3</text>
<text x="87.8" y="77.7">B40</text>
<text x="87.8" y="75.2">B34</text>
<text x="87.8" y="76.5">B39</text>
<text x="87.8" y="72.7">B8</text>
<text x="87.8" y="74">B26</text>
<text x="96.4" y="72.7">GND</text>
<text x="96.4" y="74">GND</text>
<text x="96.4" y="75.2">GND</text>
<text x="96.4" y="76.5">GND</text>
<text x="96.4" y="77.7">GND</text>
<text x="87.8" y="79">B41</text>
<text x="96.4" y="79">GND</text>
</g>
<g font-size="1.1" fill="#000040">
<text x="263" y="24.1">RF_B28_DRX_MLNA</text>
<text x="275.2" y="24.1">[9]</text>
<text x="12" y="42.6">[5]</text>
<text x="14.6" y="42.6">LB_DRX_DPDT_QDM2310</text>
<text x="12.4" y="55.1">[4]</text>
<text x="14.9" y="55.1">3P3T_1_TO_LTE_MHB_DRX</text>
<text x="264.2" y="65.2">RF_B20_DRX_MLNA</text>
<text x="276.4" y="65.2">[9]</text>
</g>
<g font-size=".9">
<text x="30.1" y=".9">5</text>
<text x="87.8" y=".9">4</text>
<text x="145.5" y=".9">3</text>
<text x="203.2" y=".9">2</text>
<text x="260.9" y=".9">1</text>
<text x=".4" y="27.4">D</text>
<text x="290.1" y="27.4">D</text>
<text x=".4" y="78.2">C</text>
<text x="290.1" y="78.2">C</text>
<text x=".4" y="129">B</text>
<text x="290.1" y="129">B</text>
<text x=".4" y="179.8">A</text>
<text x="290.1" y="179.8">A</text>
<text x="30.1" y="205.4">5</text>
<text x="87.8" y="205.4">4</text>
<text x="145.5" y="205.4">3</text>
<text x="203.2" y="205.4">2</text>
<text x="260.9" y="205.4">1</text>
</g>
</svg>
